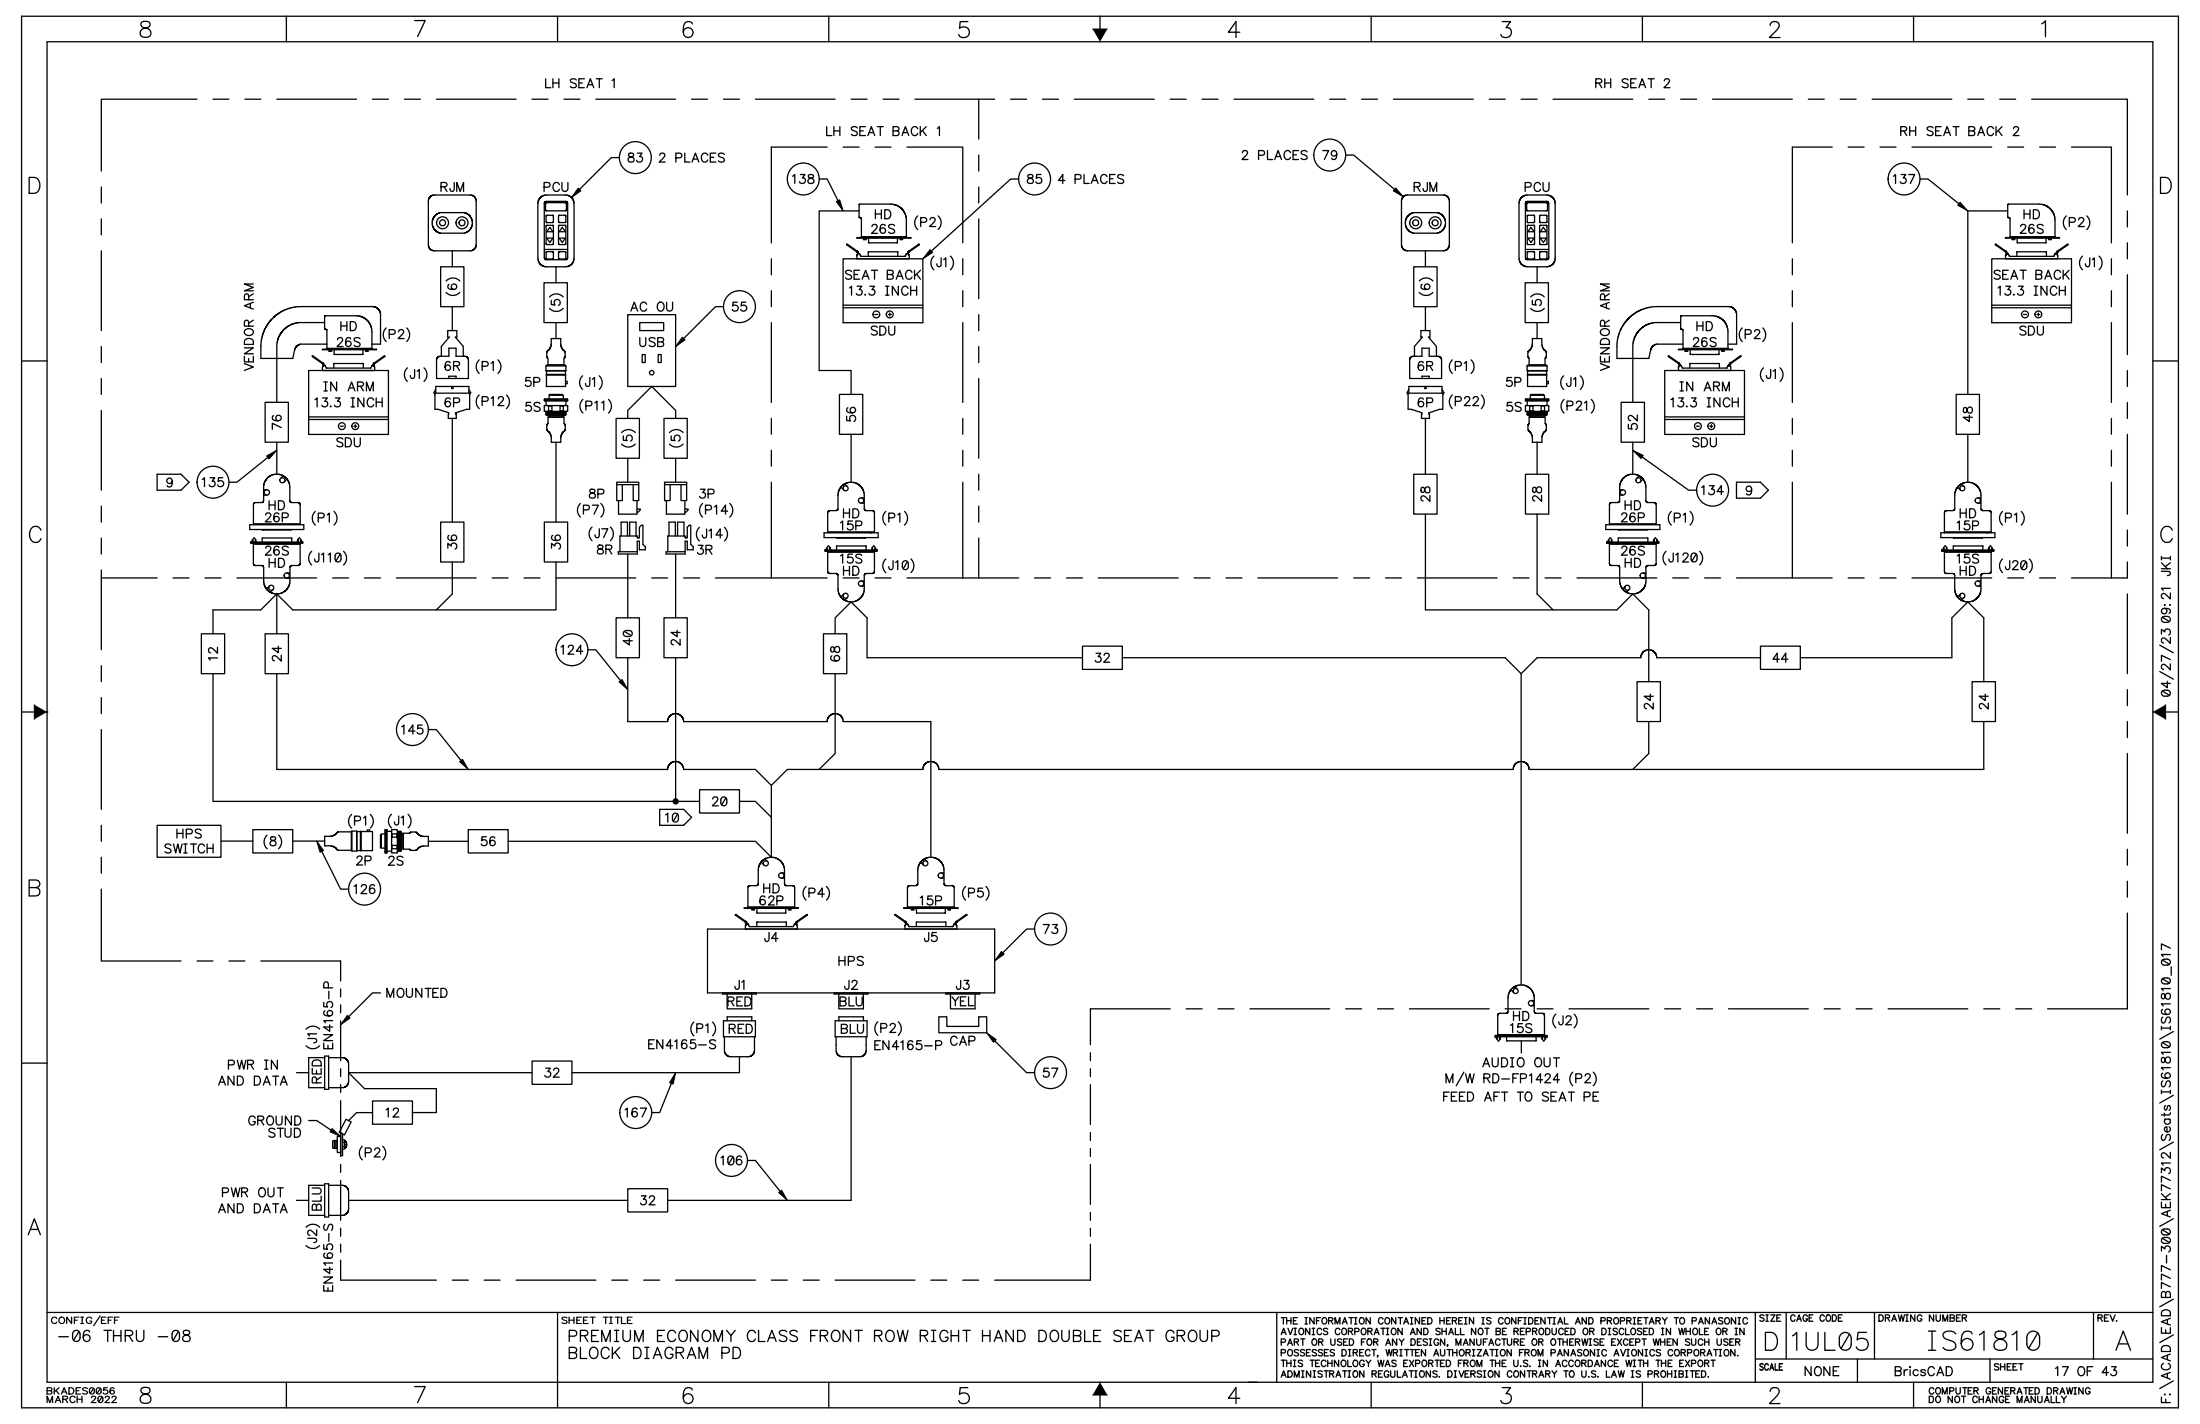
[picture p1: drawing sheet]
<svg xmlns="http://www.w3.org/2000/svg" width="432mm" height="279mm" viewBox="0 0 432 279" stroke-linecap="round" stroke-linejoin="round" font-family="sans-serif">
<g fill="none" stroke="#000" stroke-width=".25">
<path d="M38.7 19.5h-18.8v14.1M41.8 19.5h3.1M48.1 19.5h3.1M54.3 19.5h15.7M73.1 19.5h3.1M79.4 19.5h3.1M85.6 19.5h15.7M104.4 19.5h3.2M110.7 19.5h3.1M116.9 19.5h15.7M135.7 19.5h3.2M142 19.5h3.1"/>
<path d="M148.3 19.5h15.6M167 19.5h3.2M173.3 19.5h3.1M179.6 19.5h15.6M192.1 19.5v7.8M198.4 19.5h3.1M204.6 19.5h3.2M210.9 19.5h15.6M229.7 19.5h3.1M235.9 19.5h3.2M242.2 19.5h15.7M261 19.5h3.1"/>
<path d="M267.3 19.5h3.1M273.5 19.5h15.7M292.3 19.5h3.1M298.6 19.5h3.1M304.8 19.5h15.7M323.6 19.5h3.1M329.9 19.5h3.1M336.1 19.5h15.7M354.9 19.5h3.1M361.2 19.5h3.1M367.4 19.5h15.7M386.2 19.5h3.2"/>
<path d="M392.5 19.5h3.1M398.8 19.5h18.7v18.8M19.9 36.7v3.1M162.3 28.9h-10.9v18.7M165.5 28.9h3.1M171.7 28.9h3.2M178 28.9h11v18.7M192.1 30.4v3.2M192.1 36.7v3.1M359.6 28.9h-7.8v18.7M362.7 28.9h3.2M369 28.9h3.1"/>
<path d="M375.3 28.9h15.6M394.1 28.9h3.1M400.3 28.9h3.1M406.6 28.9h7.8v18.7M19.9 42.9v3.2M19.9 49.2v15.7M151.4 50.8v3.1M151.4 57v3.2M189 50.8v3.1M189 57v3.2M192.1 42.9v15.7M351.8 50.8v3.1"/>
<path d="M351.8 57v3.2M414.4 50.8v3.1M414.4 57v3.2M417.5 41.4v3.1M417.5 47.6v3.2M417.5 53.9v15.7M19.9 68v3.1M19.9 74.3v3.1M151.4 63.3v15.7M189 63.3v15.7M192.1 61.7v3.2M192.1 68v3.1"/>
<path d="M192.1 74.3v15.6M351.8 63.3v15.7M414.4 63.3v15.7M417.5 72.7v3.1M417.5 79v3.1M19.9 80.5v15.7M19.9 99.3v3.1M151.4 94.6v18.8h10.9M151.4 82.1v3.1M151.4 88.3v3.2M189 82.1v3.1M189 88.3v3.2"/>
<path d="M189 94.6v18.8M192.1 93v3.2M192.1 99.3v3.1M351.8 94.6v18.8h7.8M351.8 82.1v3.1M351.8 88.3v3.2M414.4 82.1v3.1M414.4 88.3v3.2M414.4 94.6v18.8M417.5 85.2v15.7M19.9 113.4h10.9M19.9 105.6v3.1"/>
<path d="M19.9 111.8v15.7M34 113.4h3.1M40.2 113.4h3.2M46.5 113.4h15.7M65.3 113.4h3.1M71.5 113.4h3.2M77.8 113.4h15.7M96.6 113.4h3.1M102.9 113.4h3.1M109.1 113.4h15.7M127.9 113.4h3.1M134.2 113.4h3.1"/>
<path d="M140.4 113.4h11M165.5 113.4h3.1M171.7 113.4h3.2M178 113.4h21.9M192.1 105.6v7.8M203.1 113.4h3.1M209.3 113.4h3.1M215.6 113.4h15.6M234.4 113.4h3.1M240.6 113.4h3.2M246.9 113.4h15.7M265.7 113.4h3.1"/>
<path d="M271.9 113.4h3.2M278.2 113.4h15.7M297 113.4h3.1M303.3 113.4h3.1M309.5 113.4h15.7M328.3 113.4h3.1M334.6 113.4h3.1M340.8 113.4h11M362.7 113.4h3.2M369 113.4h3.1M375.3 113.4h15.6M394.1 113.4h3.1"/>
<path d="M400.3 113.4h3.1M417.5 110.3v3.1h-10.9M417.5 104v3.1M417.5 116.5v15.7M19.9 130.6v3.2M19.9 136.9v3.1M417.5 135.3v3.2M19.9 143.2v15.6M417.5 141.6v3.1M417.5 147.8v15.7M19.9 174.5v14.1h15.6M19.9 161.9v3.2"/>
<path d="M19.9 168.2v3.1M417.5 166.6v3.2M417.5 172.9v3.1M417.5 179.2v18.7h-15.6M38.7 188.6h3.1M44.9 188.6h3.2M51.2 188.6h15.7M214 197.9h15.7M232.8 197.9h3.1M239.1 197.9h3.1M245.3 197.9h15.7M264.1 197.9h3.2"/>
<path d="M270.4 197.9h3.1M276.6 197.9h15.7M295.4 197.9h3.2M301.7 197.9h3.1M308 197.9h15.6M326.7 197.9h3.2M333 197.9h3.1M339.3 197.9h15.6M358 197.9h3.2M364.3 197.9h3.1M370.6 197.9h15.6M389.4 197.9h3.1"/>
<path d="M395.6 197.9h3.2M66.9 251.2h18.7M88.8 251.2h3.1M95 251.2h3.2M101.3 251.2h15.6M120.1 251.2h3.1M126.3 251.2h3.2M132.6 251.2h15.7M151.4 251.2h3.1M157.7 251.2h3.1M163.9 251.2h15.7M182.7 251.2h3.1"/>
<path d="M189 251.2h3.1M195.2 251.2h18.8"/>
</g>
<g fill="none" stroke="#000" stroke-width=".25">
<path d="M166.2 47.9l2 1.4 .8 1h8.6l.7-1 2-1.4 .1 .1-2 1.5-.1 .5 .1 .1v.7h-10.2v-.7l.1-.1v-.5zM168.2 46.6h10.6v.1h-10.6zM169.1 46.6v-3.7l-.5-.3v-2.4l.2-.2 6.3 .1 .8 .2 .7 .3 .8 .9 .4 1 .1 4.1M169.1 46.5h8.8M169.5 46.7v.3h.5v-.3M170.4 50.3l.1-.9h5.7v.9M170.5 46.7v.9h5.6v-.9M176.6 46.7v.3h.6v-.3M391.6 47.9l2.1 1.4 .8 1h8.6l.7-1 2-1.4 .1 .1-2.1 1.5-.1 .5 .2 .1v.7h-10.3v-.6l.2-.2-.1-.5zM393.6 46.6h10.6v.1h-10.6zM394.5 46.6v-3.7l-.4-.3v-2.4l.1-.2 6.3 .1 .7 .1 .8 .4 .9 .9 .4 1v4.1M394.5 46.5h8.8"/>
<path d="M394.9 46.7v.3h.5v-.3M395.9 50.3v-.9h5.7l.1 .9M395.9 46.7l.1 .9h5.5l.1-.9M402.1 46.7v.3h.5v-.3M61.3 69.9l.1-.1 2 1.4 .7 1h8.6l.7-1 2-1.4 .1 .1-2 1.5-.1 .5 .1 .1v.7h-10.2v-.7l.1-.1v-.5zM63.3 68.5h10.6v.1h-10.6zM64.2 68.5v-3.7l-.5-.3v-2.4l.1-.1h6.3l.8 .1 .8 .4 .8 .9 .4 1 .1 4.1M64.2 68.4h8.8M64.2 68.3h8.8M64.6 68.6v.3l.2-.1 .3 .1v-.3M65.5 72.2l.1-.9h5.7v.9M65.6 68.6v1h5.6v-1"/>
<path d="M71.7 68.6v.3l.2-.1 .4 .1v-.3M85.4 77.1h6.8v3.2h-.6l-2 .7v1.1h-1.6v-1.1l-2-.7h-.6zM85.5 76.4l-.3 .7 .2 .3M85.5 77.1v-1.3h6.5v1.3M85.8 70.2l.5-.3h1.8v-1.6h1.4v1.6h1.8l.6 .5v3.9h-6.2v-3.8zM86.6 69.9v-1.9l1.6-1.9h-.3v-1.2h1.8v1.2h-.3l1.5 1.9v1.9M88.1 74.3v-.5h1.4v.5M88.7 75.8v.4h.2v-.4M92 76.4l.4 .7-.2 .3M106.8 79.6h4.5l.1 .1v.9l-4.6 .1zM106.8 78.3h4.6v.3M106.8 78.6h4.6"/>
<path d="M106.8 78.3h4.6M106.8 78.3v.3M107.2 72.7h3.9M107.2 71.8h3.9M107.2 71.8l.1-.1h3.6l.2 .1M107.2 71.8v.9M107.2 72.7l.1 .1M107.2 78.7v.9M107.2 73.5h3.8v.1h-3.8zM107.3 73.6v2.2h3.7v-2.2M107.3 72.8h3.7M107.3 72.8v.7"/>
<path d="M107.6 79.6l.1 .1M107.7 71.6v.1M107.7 79.7h.6v.9h-.6zM107.8 78.3v-.7h2.7l.1 .7M107.8 77.6v-.2h2.6v.2M108.2 66.4h1.9v1.6l.8 1.1v.9l-.2 .3v1.3h-3.1v-1.3l-.3-.3v-.9l.8-1.2zM108.5 79.6l-.2 .1M109.8 79.6l.1 .1M109.9 79.7h.7v.9h-.7zM110.6 71.6v.1M110.6 79.6v.1M111 72.8v.7"/>
<path d="M111 74.8h.3v.5h-.3M111.1 71.8v.9M111.1 78.7v.9M111.1 72.7l-.1 .1M276.4 77.1h6.8v3.2h-.6l-2 .7v1.1h-1.6v-1.1l-2-.7h-.6zM276.5 76.4l-.3 .7 .2 .3M276.5 77.1v-1.3h6.5v1.3M276.9 70.1l.4-.2h1.8v-1.6h1.4v1.6h1.8l.6 .5v3.9h-6.2v-3.8zM277.6 69.9v-1.9l1.6-1.9h-.3v-1.2h1.8v1.2h-.3l1.5 1.9v1.9M279.1 74.3v-.5h1.4v.5M279.7 75.8v.4h.2v-.4M283 76.4l.4 .7-.2 .3"/>
<path d="M299.4 79.6h4.4l.2 .1v.9l-4.6 .1zM299.4 78.3h4.5l.1 .3M299.4 78.6h4.6M299.4 78.3h4.6M299.4 78.3v.3M299.7 72.7h3.9M299.7 71.8h3.9M299.7 71.8l.2-.1h3.6l.1 .1M299.7 71.8v.9M299.7 72.7l.1 .1M299.8 78.7v.9M299.8 73.5h3.8v.1h-3.8z"/>
<path d="M299.8 73.6v2.2h3.8v-2.2M299.8 72.8h3.8M299.8 72.8v.7M300.2 79.6v.1M300.2 79.7h.7v.9h-.7zM300.2 71.6v.1M300.4 78.3v-.7h2.7v.7M300.4 77.6v-.2h2.6v.2M300.8 66.4h1.8l.1 1.6 .8 1.2v.8l-.2 .3v1.3h-3.2v-1.3l-.2-.3v-.8l.8-1.2zM301 79.6l-.1 .1M302.4 79.6l.1 .1M302.5 79.7h.6v.9h-.6z"/>
<path d="M303.1 71.6v.1M303.2 79.6l-.1 .1M303.6 72.8v.7M303.6 74.8h.3v.5h-.3M303.6 78.7v.9M303.6 71.8v.9M303.6 72.7v.1M327.4 69.9l2.1 1.3 .8 1h8.6l.7-1 2-1.4 .1 .1-2.1 1.5 .1 1.3h-10.3v-.6l.2-.2-.1-.5zM329.4 68.5h10.6v.1h-10.6zM330.3 68.5v-3.7l-.4-.3v-2.4l.1-.1h6.3l.8 .1 .8 .4 .7 .9 .5 1 .1 4.1M330.3 68.4h8.9M330.3 68.3h8.9"/>
<path d="M330.7 68.6v.3l.2-.1 .3 .1v-.3M331.7 72.2v-.9h5.7l.1 .9M331.7 68.6l.1 1h5.5l.1-1M337.9 68.6v.3l.2-.1 .3 .1v-.3M51.7 96.1h.7M51.7 97.1h.7M55.6 93.4l-.5 .5M56.3 94l-.5 .6M107.1 80.7l.1 .1M107.2 81.4h3.9v-.6h-3.9v.6h3.9M107.4 81.4v.2h.5v-.2M107.6 81.9h3.1v1.2l.2 .3v.9l-.7 1.1-.1 1.4h-1.9l-.1-1.4-.8-1.1v-.9l.3-.3z"/>
<path d="M107.7 80.6l-.1 .1M107.8 81.8l-.1-.2h2.8l-.1 .2M107.8 81.8h2.6M107.8 81.6h.1M107.8 81.8v.1M108.3 80.6l.2 .1M109.9 80.6l-.1 .1M110.3 81.4v.2h.5v-.2M110.4 81.6h.1M110.4 81.8v.1M110.6 80.6v.1M111.2 80.7l-.1 .1"/>
<path d="M121.1 94.6h4.3v.5h-4.3zM121.1 95.1v3.1h1v-3.1M121.4 98.2v2.7h3.6v-2.7M124.3 95.1v3.1h1.1v-3.1M125 99.9h.7v.2l-.5 .4h-.2M130.4 94.6h4.4v.5h-4.4zM130.4 95.1v3.1h1.1v-3.1M130.8 98.2v2.7h3.6v-2.7M133.7 95.1v3.1h1.1v-3.1M134.4 99.9h.7v.2l-.5 .4h-.2M165 95.6l.6 .6M165.8 94.9l.5 .6"/>
<path d="M169 97.7h.6M169 98.7h.6M299.7 80.7l.1 .1M299.7 81.4h3.9v-.6h-3.9v.6h3.9M300 81.4v.2h.5v-.2M300.1 81.9h3.2v1.2l.2 .3v.9l-.8 1.1-.1 1.4h-1.8l-.1-1.4-.8-1.1v-.9l.2-.3zM300.2 80.6v.1M300.4 81.8l-.1-.2h2.8l-.1 .2M300.4 81.8h2.6M300.4 81.6h.1M300.4 81.8v.1M300.9 80.6l.1 .1"/>
<path d="M302.5 80.6l-.1 .1M302.9 81.4v.2h.5v-.2M303 81.6h.1M303 81.8v.1M303.1 80.6l.1 .1M303.7 80.7l-.1 .1M317.9 96.1h.6M317.9 97.1h.6M321.7 93.4l-.5 .5M322.5 94l-.6 .6M384.2 95.6l.6 .6M385 94.9l.5 .6"/>
<path d="M388.2 97.7h.6M388.2 98.7h.6M49 103h10.6v.9h-10.6zM49.2 106.4h10.2M49.7 106.6v.2M49.7 106.7h9.2M49.7 102.8h9.2v-3.9l-.3-.3h-1.4l-.3-.2-.1-3.5-.4-.9-.8-.6-.9-.3h-1l-.9 .4-.7 .8-.4 1.1v3l-.3 .2h-1.4l-.3 .3v4.1M49.7 102.9h9.2M50.3 106.4l-.2-.1v-.3h.2l-.4-.5-.4 .5h.2v.3h-.5v.3h10.2v-.3h-.4v-.3h.2l-.4-.5-.5 .5h.2v.3l-.2 .1M51.5 106.4v-.8h5.7l.1 .8M51.5 103.9h5.6M52.9 115l-.6 .6"/>
<path d="M53.6 115.7l-.5 .5M56.3 113.5h.6M56.3 112.4h.6M58.9 106.6v4l-.3 .3-1.3 .1-.4 .2v3l-.4 1.2-.7 .7-.9 .4h-1l-1-.4-.7-.6-.4-.9-.1-3.4-.3-.2h-1.3l-.3-.3-.1-3.9h9.2M58.9 102.8v.2M121.7 108.3v-3.1h3.4v.3h.3l.1-.1v-1.9l.4-.4h.3v3.7l.5 .5v.6h-1.2v-1.7h-.4v2.5h-3.8v-.4h3.8M121.9 105.2v-2.8h1.3v2.8M123.6 105.2v-2.8h1.2v2.8M131.1 108.3v-3.1h3.4v.3h.3l.1-.1v-1.9l.4-.4h.3v3.7l.5 .5v.6h-1.2v-1.7h-.4v2.5h-3.8v-.4h3.8M131.3 105.2v-2.8h1.3v2.8M133 105.2v-2.8h1.2v2.8M161.7 104.5h10.7v1h-10.7z"/>
<path d="M162 108h10.1M162 107.9h10.1M162.5 104.5v-4.1l.3-.2h1.3l.3-.2 .1-3.1 .2-.8 .4-.5 .5-.6 1.3-.4 .7 .1 .7 .2 .6 .5 .4 .6 .3 .9 .1 3.1 .3 .2h1.3l.3 .3v4M162.5 104.5h9.1M162.5 104.4h9.1M162.5 108.2v.1M162.5 108.3h9.1M163 107.9l-.2-.1v-.2h.2l-.4-.5-.4 .5h.2v.2h-.4v.4h10.1v-.4h-.4v-.2h.2l-.4-.5-.4 .5h.2v.2l-.2 .1M164.2 107.9v-.8h5.8v.8M164.2 105.5h.1M165.6 116.5l-.6 .6M166.3 117.2l-.5 .6"/>
<path d="M169 115h.6M169 114h.6M169.9 105.5h-5.7M171.6 108.2v4l-.3 .3h-1.3l-.3 .2-.1 3.1-.4 1.2-.6 .6-1 .4-1 .1-.9-.4-.7-.6-.5-1-.1-3.4-.3-.2h-1.3l-.3-.2v-4h9.1M315.2 103h10.6v.9h-10.6zM315.4 106.4h10.2M315.9 106.7h9.2M315.9 106.6v.2M315.9 102.8h9.2l-.1-3.9-.3-.3h-1.3l-.3-.2-.1-3.3-.4-1-.8-.7-.9-.3h-1l-.9 .4-.7 .7-.4 1.1-.1 3.1-.2 .2h-1.4l-.3 .3v4.1M315.9 102.9h9.2M316.4 106.4l-.1-.1v-.3h.1l-.4-.5-.4 .5h.2v.3h-.4v.3h10.2v-.3h-.5v-.3h.2l-.4-.5-.4 .5h.2v.3l-.2 .1M317.6 106.4l.1-.8h5.7v.8"/>
<path d="M317.6 103.9h5.7M319 115l-.5 .6M319.7 115.7l-.5 .5M322.4 113.5h.7M322.4 112.4h.7M325.1 106.6l-.1 4.1-.3 .3h-1.3l-.3 .2-.1 3-.4 1.2-.6 .7-.9 .4h-1l-1-.3-.7-.7-.4-.9-.1-3.4-.4-.2h-1.3l-.3-.3v-3.9h9.2M325.1 102.8v.2M380.9 104.5h10.6v1h-10.6zM381.1 108h10.2M381.1 107.9h10.2M381.6 104.5l.1-4.1 .3-.2h1.3l.3-.2 .1-3 .2-.9 .8-1 .6-.3 .8-.2 .7 .1 .7 .2 1 1 .3 1 .1 3.1 .3 .2h1.3l.3 .2v4.1M381.6 104.5h9.2"/>
<path d="M381.6 104.4h9.2M381.6 108.3h9.2M381.6 108.2v.1M382.2 107.9l-.2-.1v-.2h.2l-.4-.5-.4 .5h.2v.2h-.5v.4h10.2v-.4h-.4v-.2h.2l-.4-.5-.4 .5h.2v.2l-.2 .1M383.4 107.9v-.8h5.7l.1 .8M383.4 105.5h.1M384.8 116.5l-.6 .6M385.5 117.2l-.5 .6M388.2 115h.6M388.2 114h.6M389.1 105.5h-5.7M390.8 108.2v4l-.3 .3h-1.3l-.3 .2-.1 3.1-.4 1.1-.6 .7-1 .4-1 .1-.9-.4-.8-.7-.4-.8-.1-3.5-.3-.2h-1.3l-.3-.2-.1-4h9.2"/>
<path d="M69 163.2h-2.6l-1.1 .8-1.6 .1v1.9h1.5l1.2 .8h2.6M69 166.8l.1 .2M69 163.2v3.6M69.1 163.1h.9M69.1 163.1l-.1 .1M69.1 167h.9M69.1 163.1v3.9M70 163.1l.1 .1M70 163.1v3.9M70.1 163.2h.6M70.1 166.9h.6M70.1 166.9l-.1 .1"/>
<path d="M70.1 163.2v3.7M70.7 163.1h.2v3.8h-.2zM70.9 163.2h2.2v3.7h-2.2M72.1 163.2v-.4h.5v.4M74.8 163.8h-.1v2.6h.1M75.6 163.6l-.8 .1v2.7h.8M75.6 162.8v4.6M75.6 167.4h.3M75.9 162.8h-.3v4.6M75.9 162.8v4.6M75.9 167h1M75.9 163.1h1"/>
<path d="M76.9 165.7v.2M76.9 163.6h.1M76.9 165.9h1v.6h-1zM76.9 163.6h1v.7h-1zM76.9 162.8h1l.1 .1v4.5h-1.1zM76.9 166.5v.1M76.9 164.3v.1M77.9 166.5l.1 .1M77.9 164.3l.1 .1M78 165.7l-.1 .2M78 163l.1 .1M78 163.6h-.1"/>
<path d="M78.1 167l-.1 .1M78.6 163.1l.1 3.9h-.6v-3.9h.5v3.9M78.7 166.2h.2v.6h-.2M78.7 163.3h.2v.6h-.2M78.9 166.4h.1M78.9 163.8h.1M79.1 163.8l-.2-.1v2.8l.2-.1M79.1 163.8v2.6M79.1 166.4h.1M79.1 163.8h.1M79.2 163.5h1.2l.3-.3h.9l1 .8 1.5 .1v1.9l-1.4 .1-1.1 .8-.9-.1-.3-.2h-1.2zM144.3 179.5l2.1 1.3 .7 1h8.6l.7-1 1.9-1.4 .2 .1-2.1 1.5-.1 .5 .2 .2v.6h-10.2v-.7l.2-.1-.1-.5z"/>
<path d="M146.1 178.1h10.6v.1h-10.6zM146.8 178.1v-4.1l.3-.2h1.3l.3-.2 .1-3 .3-.9 .9-1.1 1.2-.4 .8 .1 .7 .2 .6 .5 .4 .6 .3 .9 .1 3.1 .3 .2h1.2l.4 .2v4.1M146.8 178h9.2M147.6 178.2v.3h.5v-.3M148.6 178.2v1h5.6v-1M149.4 169.2l.6 .5M150.1 168.5l.6 .5M153.3 171.3h.7M153.3 172.3h.7M154.7 178.2v.3h.5v-.3M175.7 179.5l2 1.3 .7 1h8.6l.7-1 1.9-1.4 .2 .1-2.1 1.5-.1 .5 .2 .1v.7h-10.2v-.7l.2-.1-.1-.5zM177.4 178.1h10.6v.1h-10.6z"/>
<path d="M178.1 178.1v-4.1l.3-.2h1.3l.3-.2 .1-3 .3-.9 .8-1 1.3-.5 .8 .1 .6 .2 .6 .4 .5 .7 .3 1 .1 3 .3 .2h1.3l.3 .2v4.1M178.1 178h9.2M178.9 178.2v.3h.5v-.3M179.9 178.2v1h5.6v-1M180.7 169.2l.6 .5M181.5 168.5l.5 .5M184.7 171.3h.6M184.7 172.3h.6M186 178.2v.3h.5v-.3M141.8 194.8h6.6v.2h-6.6zM142.7 195v2.9h4.8v-2.9M148.5 181.8l.1-.9h5.7v.9"/>
<path d="M163.7 194.8h6.7v.2h-6.7zM164.6 195v2.9h4.9v-2.9M179.9 181.8v-.9h5.7l.1 .9M185.7 194.8h6.6v.2h-6.6zM186.6 195v2.9h4.8v-2.9M296.5 194.2l.6 .6M297.3 193.6l.5 .5M300.5 196.3h.6M300.5 197.4h.6M63.7 207.2h.8v6.5h-.8zM63.7 207.5h-3.1v5.9h3.1M64.5 207.5l3 .1 .7 .4 .2 .7v3.5l-.3 .8-.8 .4h-2.8"/>
<path d="M142 200.3h6.3v3.1h-6.3zM142.2 203.4v3l.4 .7 .7 .2h3.6l.7-.2 .5-.8v-2.9M142.7 200.3v-.8h4.9v.8M163.9 200.3h6.3v3.1h-6.3zM164.1 203.4v3l.4 .7 .7 .2h3.6l.7-.2 .5-.8v-2.9M164.6 200.3v-.8h4.9v.8M293.5 203.3h10.1M293.5 203.4h10.1M294 203.1h9.1M294 203v.2M294.5 203.4l-.2 .1v.3h.2l-.4 .5-.4-.5h.2v-.3h-.4v-.3h10.1v.3h-.4v.3h.2l-.4 .5-.4-.5h.2v-.3l-.2-.1M295.7 203.4l.1 .8h5.6l.1-.8"/>
<path d="M303.1 203h-9.1v-3.9l.3-.3h1.4l.2-.2 .2-3.4 .3-.8 .8-.8 1-.3h1l.9 .4 .7 .8 .3 1 .1 3.1 .3 .2h1.3l.3 .3v4.1M63.7 232.3h.8v6.5h-.8zM63.7 232.6h-3.1v5.9h3.1M64.5 232.6h3l.6 .4 .3 .8v3.5l-.3 .8-.8 .4h-2.8M66.9 222.4h.3v4.3h-.3zM67 222.4l-.4-.2 1.3-2.6 1 .5-1.3 2.6-.4-.2"/>
<circle cx="52.4" cy="96.6" r=".52"/>
<circle cx="55.4" cy="94.2" r=".49"/>
<circle cx="166" cy="95.8" r=".49"/>
<circle cx="169" cy="98.2" r=".52"/>
<circle cx="318.5" cy="96.6" r=".52"/>
<circle cx="321.6" cy="94.2" r=".49"/>
<circle cx="385.2" cy="95.8" r=".49"/>
<circle cx="388.2" cy="98.2" r=".52"/>
<circle cx="53.2" cy="115.3" r=".49"/>
<circle cx="56.3" cy="112.9" r=".52"/>
<circle cx="166" cy="116.9" r=".49"/>
<circle cx="169" cy="114.5" r=".52"/>
<circle cx="319.4" cy="115.3" r=".49"/>
<circle cx="322.4" cy="112.9" r=".52"/>
<circle cx="385.2" cy="116.9" r=".49"/>
<circle cx="388.2" cy="114.5" r=".52"/>
<circle cx="150.3" cy="169.4" r=".49"/>
<circle cx="153.3" cy="171.8" r=".52"/>
<circle cx="181.6" cy="169.4" r=".49"/>
<circle cx="184.7" cy="171.8" r=".52"/>
<circle cx="297.5" cy="194.4" r=".49"/>
<circle cx="300.5" cy="196.8" r=".52"/>
</g>
<g fill="none" stroke="#000" stroke-width=".25">
<path d="M168.6 41.4h-7.8v31.3h6.2v4.7M394.1 41.4h-7.9v36M63.7 63.3h-4.7l-1.2 .1-1.6 .8-1.3 1.5-.4 .9-.2 1.1v11.2M329.9 63.3h-4.8l-1 .1-1.7 .8-1.2 1.4-.5 1.1-.2 1.1v11.1M54.3 86.8v6.2M88.8 82.1v20.3M109.1 86.8v15.6M167 85.2v9.4M279.8 82.1v10.9M301.7 86.8v6.2M320.5 86.8v6.2M386.2 85.2v9.4"/>
<path d="M54.3 116.5v7.9M54.3 116.5l-3.1 3.2h-9.4v4.7M88.8 110.3v6.2l-3.2 3.2M109.1 110.3v9.4h-51.6l-3.2-3.2M123.2 108.7v12.5M132.6 108.7v12.5M279.8 100.9v18.8h37.5l3.2-3.2 3.1 3.2v14.1M301.7 100.9v15.6l3.1 3.2M41.8 132.2v25h95.5M54.3 132.2v18.8h76.7l.2-.7 .4-.5 .6-.3 .6-.1 1 .5 .3 .5 .1 .6h14.1l3.1 3.1M123.2 129.1v12.5h7.8l.1-.6 .3-.4 .4-.4 .7-.2 .6 .1 .5 .3 .4 .6 .2 .6h28.1l.4-1 .5-.4 .6-.2 .6 .1 .6 .3 .4 .6 .1 .6h17.2v26.6M132.6 129.1v28.1"/>
<path d="M163.9 132.2v15.6l-3.1 3.2M163.9 124.4v-3.2l3.1-3.1 3.2 3.1v7.9h42.2M220.3 129.1h75.1l3.2 3.1M298.6 132.2v61.1M345.5 129.1h-20.3l-.1-.7-.5-.5-.5-.3-.7-.1-.5 .2-.5 .3-.3 .6-.1 .5h-20.3l-3.1 3.1M353.4 129.1h29.7v-7.9l3.1-3.1 3.2 3.1v12.6M145.1 157.2h3.2l3.1 3.2M323.6 141.6v6.2l-3.1 3.2M389.4 141.6v9.4h-89.3l-.3-1-.5-.4-.6-.2-.7 .1-.5 .3-.4 .5-.1 .7h-112.7l-.1-.6-.4-.5-.9-.5-.6 .1-.7 .3-.3 .6-.2 .6h-26.6l-3.1 3.1v14.1l-3.1-3.1h-48.6M84.1 165.1h7.8M73.1 218.3h-3.1l-1.6 1.6M104.4 210.5h-36l3.1 3.1h14.1v4.7h-4.7"/>
<path d="M145.1 207.3v3.2h-32.8M167 207.3v28.2h-36M65.6 223.8v1.5M65.6 225.3h.6M65.8 223.9v1.3M66 223.9v1.3M66.2 223h.7v3.1h-.7zM66.2 223.8l-.9 .1v1.3l.3 .1M67.2 223.6h.4v.2M67.2 224.2h.4M67.2 224.9h.4M67.6 223.8l.5 .6-.3 .1 .3 .2-.5 .6"/>
<path d="M67.6 225.3v.2h-.4M67.6 223.8v1.5M68.4 235.5h54.8"/>
</g>
<g fill="none" stroke="#000" stroke-width=".25">
<path d="M84.4 38.6l.7-.3h7.3l.8 .4 .3 .6v8.9l-.5 .7-.6 .3h-7.2l-.9-.4-.2-.7v-8.8zM106.1 38.7l1-.4h4l.9 .3 .6 .7 .1 .5v11l-.3 .8-.8 .6-.5 .1h-4.1l-.7-.3-.6-.7-.1-.6v-10.8l.1-.6zM106.9 39.7l.3-.2h3.8l.4 .3v10.7l-.3 .4-3.9 .1-.4-.3zM107.1 39.8h3.9l.2 .1v1.3l-.2 .2h-3.8l-.1-.2zM275.4 38.6l.7-.3h7.3l.8 .4 .3 .7v8.7l-.5 .8-.6 .3h-7.2l-.9-.4-.2-.7v-8.7zM298.6 38.8l.4-.3 .7-.2h4l.8 .3 .6 .7 .1 .5v11l-.3 .8-.7 .6-.5 .1h-4.1l-.8-.3-.5-.7-.2-.5v-11zM299.5 39.7l.3-.2h3.8l.4 .3v10.8l-.3 .3-3.9 .1-.4-.3zM299.7 39.9l3.9-.1 .1 .1v1.4l-.1 .1h-3.8l-.2-.2zM85.4 42.2l1-.5 4.8 .1 .8 .4 .5 .6 .2 .7-.1 .8-.6 1-.9 .5-4.8-.1-.9-.6-.5-.8v-1.1zM88.8 49.2v3.1M106.8 48.9h4.6M107.2 49.5l1.4-.1v1.3l-1.4 .1z"/>
<path d="M107.2 44.3h1.4v3.6l-.1 .1h-1.2l-.1-.1zM107.2 42.3h1.3l.1 1.3-1.3 .1zM107.3 46.7h1.2l-.6 .9zM107.9 44.6l.6 .9h-1.2zM109.1 52.3v3.2M109.6 44.3h1.5v3.5l-.1 .2-1.4-.1zM109.7 49.4h1.3v1.4h-1.3zM109.7 42.3h1.3v1.3h-1.3zM109.7 46.7h1.3l-.6 .9zM110.4 44.6l.6 .9h-1.3zM165.5 50.8h15.6v12.5h-15.6zM165.5 59.9h15.6"/>
<path d="M276.4 42.3l1-.6h4.8l.7 .4 .6 .6 .2 .8-.1 .8-.6 1-.9 .5-4.8-.1-.8-.4-.6-1v-1.1zM279.8 49.2v3.1M299.4 48.9h4.6M299.8 42.3h1.3l.1 1.3h-1.4zM299.8 49.4h1.3v1.4h-1.3zM299.8 44.3l1.3-.1 .1 .1v3.5l-.1 .2-1.3-.1zM299.9 46.7h1.2l-.6 .9zM300.5 44.6l.6 .9h-1.2zM301.7 52.3v3.2M302.2 42.3h1.4v1.3h-1.3zM302.2 44.3l1.3-.1 .1 .1v3.6l-.1 .1h-1.2l-.1-.1zM302.2 49.4l1.4 .1v1.3l-1.4-.1z"/>
<path d="M302.3 46.7h1.2l-.6 .9zM302.9 44.6l.6 .9h-1.2zM390.9 50.8h15.7v12.5h-15.7zM390.9 59.9h15.7M60.6 72.7h15.6v12.5h-15.6zM64.2 67.5l-5.5 .1-.5 .4-.3 .4-.4 1.9h-6.3l.1-3.8 .5-1.6 .7-1.3 1-1.2 1.5-1.1 1.4-.7 1.6-.4h15.2l.6 .1 .6 .5 .3 .7v6h-1.7M88.8 60.2v4.7M109.1 63.3v3.1M123.2 61.7h9.4v14.1h-9.4zM125.6 63.3h4.7v1.6h-4.7zM126 69.6h.6v1.5h-.6zM129.2 69.6h.6v1.5h-.6z"/>
<path d="M165.5 60.4h15.6M279.8 60.2v4.7M301.7 63.3v3.1M326.7 72.7h15.7v12.5h-15.7zM330.3 67.5l-5.4 .1-.5 .3-.3 .5-.5 1.9h-6.2v-2.7l.1-1.2 .6-1.6 .7-1.3 1-1.2 1.3-1 1.5-.7 1.6-.4h15.2l.5 .1 .7 .5 .2 .7v6h-1.6M390.9 60.4h15.7M60.6 81.8h15.6M60.6 82.3h15.6M123.2 82.1v-1.6l4.7-4.7 4.7 4.7v1.6M123.2 89.9v4.7M132.6 89.9v4.7M326.7 81.8h15.7"/>
<path d="M326.7 82.3h15.7M30.8 161.9h12.6v6.3h-12.6zM43.4 165h6.2M57.5 165h6.2M138.9 182.3h56.3v12.5h-56.3zM184.3 199.5h1.5v1.9h6.3v-1.9h1.6v3.1h-9.4z"/>
<circle cx="86.9" cy="43.7" r=".59"/>
<circle cx="86.9" cy="43.7" r="1.17"/>
<circle cx="90.7" cy="43.7" r=".59"/>
<circle cx="90.7" cy="43.7" r="1.17"/>
<circle cx="277.9" cy="43.7" r=".59"/>
<circle cx="277.9" cy="43.7" r="1.17"/>
<circle cx="281.7" cy="43.7" r=".59"/>
<circle cx="281.7" cy="43.7" r="1.17"/>
<circle cx="127.9" cy="73.1" r=".44"/>
<circle cx="172" cy="61.7" r=".67"/>
<circle cx="174.6" cy="61.7" r=".67"/>
<circle cx="397.4" cy="61.7" r=".67"/>
<circle cx="400.1" cy="61.7" r=".67"/>
<circle cx="67.1" cy="83.6" r=".67"/>
<circle cx="69.7" cy="83.6" r=".67"/>
<circle cx="333.3" cy="83.6" r=".67"/>
<circle cx="335.9" cy="83.6" r=".67"/>
</g>
<g fill="none" stroke="#000" stroke-width=".25">
<path d="M86.5 52.3h4.5v7.9h-4.5zM106.8 55.5h4.5v7.8h-4.5zM277.5 52.3h4.6v7.9h-4.6zM299.3 55.5h4.6v7.8h-4.6zM52 78.9h4.6v7.9h-4.6zM164.8 77.4h4.5v7.8h-4.5zM318.2 78.9h4.6v7.9h-4.6zM383.9 77.4h4.6v7.8h-4.6zM30.8 93h4.7l1.6 1.6-1.6 1.6h-4.7zM120.9 82.1h4.6v7.8h-4.6zM130.3 82.1h4.6v7.8h-4.6zM277.5 93h4.6v7.9h-4.6z"/>
<path d="M299.4 93h4.6v7.9h-4.6zM340.8 94.6h4.7l1.6 1.6-1.6 1.5h-4.7zM86.5 102.4h4.5v7.9h-4.5zM106.8 102.4h4.6v7.9h-4.6zM39.5 124.4h4.6v7.8h-4.6zM52 124.4h4.6v7.8h-4.6zM120.9 121.2h4.6v7.9h-4.6zM130.3 121.2h4.6v7.9h-4.6zM161.6 124.4h4.6v7.8h-4.6zM212.5 126.8h7.8v4.5h-7.8zM321.3 133.8h4.6v7.8h-4.6zM345.5 126.8h7.9v4.5h-7.9z"/>
<path d="M387.1 133.8h4.5v7.8h-4.5zM129.5 158.8h4.7l1.5 1.6-1.5 1.5h-4.7zM137.3 155h7.8v4.5h-7.8zM49.6 162.8h7.9v4.6h-7.9zM91.9 162.8h7.8v4.6h-7.8zM73.1 216h7.9v4.6h-7.9zM104.4 208.2h7.9v4.6h-7.9zM123.2 233.2h7.8v4.6h-7.8z"/>
<circle cx="124.7" cy="30.9" r="3.1"/>
<circle cx="157.7" cy="35.1" r="3.1"/>
<circle cx="203.1" cy="35.1" r="3.1"/>
<circle cx="261" cy="30.4" r="3.1"/>
<circle cx="373.7" cy="35.1" r="3.1"/>
<circle cx="145.1" cy="60.2" r="3.1"/>
<circle cx="41.8" cy="94.6" r="3.1"/>
<circle cx="336.1" cy="96.2" r="3.1"/>
<circle cx="112.3" cy="127.5" r="3.1"/>
<circle cx="80.9" cy="143.1" r="3.1"/>
<circle cx="71.6" cy="174.5" r="3.1"/>
<circle cx="206.2" cy="182.3" r="3.1"/>
<circle cx="124.8" cy="218.3" r="3.1"/>
<circle cx="206.2" cy="210.5" r="3.1"/>
<circle cx="143.6" cy="227.7" r="3.1"/>
</g>
<g fill="none" stroke="#000" stroke-width=".25">
<path d="M121.6 30.9h-1.6l-6.2 6.3M160.8 35.1h1.5l2.2 4.3M199.9 35.1h-1.5l-15.6 14.2M264.1 30.4h1.6l8 6.8M376.8 35.1h1.6l6.1 4.9M142 60.2h-1.6l-6.2 6.2M52.6 89.8l-6.1 4.8h-1.6M322.3 89.7l9.1 6.5h1.6M115.4 127.5h1.5l4.9 6.1M84.1 143.2h1.5l4.9 6M63.2 167l3.7 7.5h1.5M74.7 194.8h-1.6l-4.7 4.7"/>
<path d="M203.1 182.3h-1.6l-4.7 4.7M58.2 210.5h2.4M60.6 219.9h1.6l2.8 1.8M131.8 212.6l-2.3 5.7h-1.6M195.3 204.2l6.2 6.3h1.6M298.6 204.2v2.4M58.2 235.5h2.4M146.7 227.7h1.6l4.8 6.1"/>
</g>
<g fill="#000" stroke="#000" stroke-width=".2">
<path d="M113.5 36.9l.5 .5-1.8 1.4zM164.1 39.5l.7-.3 .7 2.2zM273.9 36.9l1.5 1.7-1.9-1.2zM384.7 39.7l1.5 1.7-2-1.1zM182.6 49l.5 .5-2 1.3zM133.9 66.1l.6 .6-1.9 1.3zM52.3 89.5l2-1.2-1.5 1.8zM320.5 88.3l2 1.1-.4 .6zM121.5 133.8l.6-.5 1.1 2zM90.2 149.4l.6-.4 1.1 2zM62.2 165l1.3 1.9-.7 .3zM68.2 199.2l.5 .5-1.8 1.4z"/>
<path d="M196.6 186.7l.5 .5-1.9 1.4zM132.6 210.5l-.5 2.2-.7-.3zM193.7 202.6l1.8 1.4-.5 .5zM65.2 221.4l1.7 1.6-2.1-.9zM152.8 234l.6-.5 1.1 2z"/>
</g>
<path d="M107.2 80.8v.6M111.1 80.8v.6M299.7 80.8v.6M303.6 80.8v.6M78.1 167h.5M78.1 163.1h.5" fill="none" stroke="#000" stroke-width=".2"/>
<path d="M107.2 80.8h3.9v.6h-3.9zM299.7 80.8h3.9v.6h-3.9zM78.1 163.1h.5v3.9h-.5z" fill="#000"/>
<circle cx="132.6" cy="157.2" r=".31" fill="none" stroke="#000" stroke-width=".63" stroke-linecap="butt"/>
<g fill="none" stroke="#000" stroke-width=".25">
<path d="M66.9 188.6v3.9M66.9 194v1.6M66.9 197.2v1.5M214 197.9v7.1M66.9 200.3v7.8M66.9 209.7v1.6M66.9 212.8v1.6M66.9 216v7.8M214 206.6v1.5M214 209.7v1.6M214 212.8v7.8M66.9 225.3v1.6"/>
<path d="M66.9 228.5v1.5M66.9 231.6v7.8M214 222.2v1.6M214 225.3v1.6M214 228.5v7.8M214 237.9v1.5M66.9 241v1.6M66.9 244.1v1.6M66.9 247.3v3.9M214 241v1.6M214 244.1v7.1"/>
</g>
<g fill="none" stroke="#000" stroke-width=".25">
<path d="M4.2 3.2h423.4v273h-423.4zM9.2 8.2h413.4v263h-413.4zM56.2 3.2v5M109.4 3.2v5M162.7 3.2v5M215.9 3.2v2.5M269.1 3.2v5M322.4 3.2v5M375.6 3.2v5M4.2 70.8h5M422.6 70.8h5M4.2 139.7h5"/>
<path d="M425.1 139.7h2.5zM4.2 208.6h5M9.2 257.5h413.4M109.4 257.5v18.7M250.6 257.5v13.7M344.5 257.5v13.7M350.6 257.5v9.1M367.9 257.5v9.1M410.9 257.5v9.1M56.2 271.2v5M162.7 271.2v5M215.9 273.7v2.5"/>
<path d="M269.1 271.2v5M322.4 271.2v5M344.6 266.6h78M364.6 266.6v4.6M375.6 271.2v5M390.6 266.6v4.6"/>
</g>
<path d="M214.5 5.7h2.8M215.9 8.2h.1M6.7 138.3v2.8M9.2 139.7h.1M422.6 139.7h.1M425.1 138.3v2.8M214.5 273.7h2.8M215.9 271.2h.1" fill="none" stroke="#000" stroke-width=".2"/>
<path d="M214.5 5.7h2.8l-1.4 2.5zM6.7 138.3l2.5 1.4-2.5 1.4zM422.6 139.7l2.5-1.4v2.8zM215.9 271.2l1.4 2.5h-2.8z" fill="#000"/>
<g font-size="5">
<text x="378.5" y="264.9">IS61810</text>
<text x="415.3" y="264.9">A</text>
</g>
<g font-size="4.7">
<text x="346.5" y="264.9">D</text>
<text x="351.8" y="264.9">1UL05</text>
</g>
<g font-size="4.2">
<text x="27.5" y="7.3">8</text>
<text x="81.4" y="7.2">7</text>
<text x="134.1" y="7.4">6</text>
<text x="188.2" y="7.4">5</text>
<text x="241.1" y="7.4">4</text>
<text x="294.5" y="7.4">3</text>
<text x="347.3" y="7.4">2</text>
<text x="400.7" y="7.2">1</text>
<text x="5.7" y="37.9">D</text>
<text x="424" y="37.9">D</text>
<text x="5.8" y="106.4">C</text>
<text x="424.1" y="106.4">C</text>
<text x="5.7" y="175.8">B</text>
<text x="5.5" y="242.3">A</text>
<text x="27.5" y="275.3">8</text>
<text x="81.4" y="275.2">7</text>
<text x="134.1" y="275.4">6</text>
<text x="188.2" y="275.4">5</text>
<text x="241.1" y="275.4">4</text>
<text x="294.5" y="275.4">3</text>
<text x="347.3" y="275.4">2</text>
</g>
<g font-size="2.9">
<text x="11.5" y="263.2">-06 THRU -08</text>
<text x="111.7" y="263.2">PREMIUM ECONOMY CLASS FRONT ROW RIGHT HAND DOUBLE SEAT GROUP</text>
<text x="111.7" y="266.5">BLOCK DIAGRAM PD</text>
</g>
<g font-size="2.3">
<text x="107.1" y="17.2">LH SEAT 1</text>
<text x="313.2" y="17.2">RH SEAT 2</text>
<text x="162.3" y="26.6">LH SEAT BACK 1</text>
<text x="373.1" y="26.6">RH SEAT BACK 2</text>
<text x="123.3" y="31.8">83</text>
<text x="129.4" y="31.8">2 PLACES</text>
<text x="155.6" y="36">138</text>
<text x="201.6" y="36">85</text>
<text x="207.8" y="36">4 PLACES</text>
<text x="243.8" y="31.3">2 PLACES</text>
<text x="259.6" y="31.3">79</text>
<text x="371.6" y="36">137</text>
<text x="86.6" y="37.6">RJM</text>
<text x="106.8" y="37.6">PCU</text>
<text x="277.6" y="37.6">RJM</text>
<text x="299.4" y="37.6">PCU</text>
<text x="171.1" y="45.8">26S</text>
<text x="171.8" y="42.9">HD</text>
<text x="179.5" y="44.4">(P2)</text>
<text x="396.5" y="45.8">26S</text>
<text x="397.3" y="42.9">HD</text>
<text x="405" y="44.4">(P2)</text>
<text x="182.7" y="52.3">(J1)</text>
<text x="408.2" y="52.3">(J1)</text>
<text x="89.7" y="58" transform="rotate(-90 89.7 58)">(6)</text>
<text x="166" y="54.8">SEAT BACK</text>
<text x="166.7" y="57.9">13.3 INCH</text>
<text x="280.7" y="58" transform="rotate(-90 280.7 58)">(6)</text>
<text x="391.4" y="54.8">SEAT BACK</text>
<text x="392.2" y="57.9">13.3 INCH</text>
<text x="66.9" y="64.9">HD</text>
<text x="109.9" y="61.1" transform="rotate(-90 109.9 61.1)">(5)</text>
<text x="123.8" y="61">AC OU</text>
<text x="143.7" y="61">55</text>
<text x="171" y="65.7">SDU</text>
<text x="302.5" y="61.1" transform="rotate(-90 302.5 61.1)">(5)</text>
<text x="333.1" y="64.9">HD</text>
<text x="396.5" y="65.7">SDU</text>
<text x="66.2" y="68">26S</text>
<text x="75.2" y="66.4">(P2)</text>
<text x="125.6" y="68">USB</text>
<text x="332.3" y="68">26S</text>
<text x="341.4" y="66.4">(P2)</text>
<text x="49.7" y="72.7" transform="rotate(-90 49.7 72.7)">VENDOR ARM</text>
<text x="63.6" y="76.7">IN ARM</text>
<text x="79.4" y="74.3">(J1)</text>
<text x="87.4" y="72.7">6R</text>
<text x="93.5" y="72.7">(P1)</text>
<text x="103.1" y="75.8">5P</text>
<text x="113.8" y="75.8">(J1)</text>
<text x="278.4" y="72.7">6R</text>
<text x="284.5" y="72.7">(P1)</text>
<text x="295.7" y="75.8">5P</text>
<text x="306.3" y="75.8">(J1)</text>
<text x="315.9" y="72.7" transform="rotate(-90 315.9 72.7)">VENDOR ARM</text>
<text x="329.7" y="76.7">IN ARM</text>
<text x="345.5" y="74.3">(J1)</text>
<text x="61.8" y="79.8">13.3 INCH</text>
<text x="87.4" y="79.8">6P</text>
<text x="93.5" y="79.6">(P12)</text>
<text x="103.2" y="80.7">5S</text>
<text x="113.8" y="80.5">(P11)</text>
<text x="167.9" y="82.7" transform="rotate(-90 167.9 82.7)">56</text>
<text x="278.4" y="79.8">6P</text>
<text x="284.5" y="79.6">(P22)</text>
<text x="295.7" y="80.7">5S</text>
<text x="306.4" y="80.5">(P21)</text>
<text x="328" y="79.8">13.3 INCH</text>
<text x="387.1" y="82.7" transform="rotate(-90 387.1 82.7)">48</text>
<text x="55.2" y="84.2" transform="rotate(-90 55.2 84.2)">76</text>
<text x="66.1" y="87.7">SDU</text>
<text x="124.1" y="87.7" transform="rotate(-90 124.1 87.7)">(5)</text>
<text x="133.5" y="87.7" transform="rotate(-90 133.5 87.7)">(5)</text>
<text x="321.4" y="84.3" transform="rotate(-90 321.4 84.3)">52</text>
<text x="332.3" y="87.7">SDU</text>
<text x="32.7" y="95.5">9</text>
<text x="39.7" y="95.5">135</text>
<text x="52.8" y="100">HD</text>
<text x="113.3" y="100.9">(P7)</text>
<text x="115.7" y="97.7">8P</text>
<text x="137.3" y="97.7">3P</text>
<text x="137.3" y="100.9">(P14)</text>
<text x="165.6" y="101.6">HD</text>
<text x="280.7" y="98.4" transform="rotate(-90 280.7 98.4)">28</text>
<text x="302.6" y="98.4" transform="rotate(-90 302.6 98.4)">28</text>
<text x="319" y="100">HD</text>
<text x="334" y="97.1">134</text>
<text x="342.7" y="97.1">9</text>
<text x="384.7" y="101.6">HD</text>
<text x="52.1" y="102.4">26P</text>
<text x="61.3" y="102.4">(P1)</text>
<text x="89.7" y="107.7" transform="rotate(-90 89.7 107.7)">36</text>
<text x="110" y="107.7" transform="rotate(-90 110 107.7)">36</text>
<text x="115.6" y="105.5">(J7)</text>
<text x="136.7" y="105.6">(J14)</text>
<text x="165" y="104">15P</text>
<text x="173.3" y="102.4">(P1)</text>
<text x="318.2" y="102.4">26P</text>
<text x="327.5" y="102.4">(P1)</text>
<text x="384.2" y="104">15P</text>
<text x="392.5" y="102.4">(P1)</text>
<text x="52.1" y="108.9">26S</text>
<text x="52.8" y="111.3">HD</text>
<text x="60.6" y="110.3">(J110)</text>
<text x="117.2" y="108.7">8R</text>
<text x="136.9" y="108.7">3R</text>
<text x="165" y="110.5">15S</text>
<text x="165.6" y="112.9">HD</text>
<text x="173.3" y="111.8">(J10)</text>
<text x="318.2" y="108.9">26S</text>
<text x="319" y="111.3">HD</text>
<text x="326.4" y="110.3">(J120)</text>
<text x="384.2" y="110.5">15S</text>
<text x="384.7" y="112.9">HD</text>
<text x="392.5" y="111.8">(J20)</text>
<text x="426" y="122.1" transform="rotate(-90 426 122.1)">09:21 JKI</text>
<text x="42.7" y="129.5" transform="rotate(-90 42.7 129.5)">12</text>
<text x="55.2" y="129.7" transform="rotate(-90 55.2 129.7)">24</text>
<text x="110.1" y="128.4">124</text>
<text x="124.1" y="126.6" transform="rotate(-90 124.1 126.6)">40</text>
<text x="133.5" y="126.6" transform="rotate(-90 133.5 126.6)">24</text>
<text x="164.8" y="129.7" transform="rotate(-90 164.8 129.7)">68</text>
<text x="215" y="129.9">32</text>
<text x="348" y="129.9">44</text>
<text x="426" y="136.6" transform="rotate(-90 426 136.6)">04/27/23</text>
<text x="324.5" y="139.1" transform="rotate(-90 324.5 139.1)">24</text>
<text x="390.2" y="139.1" transform="rotate(-90 390.2 139.1)">24</text>
<text x="78.9" y="144">145</text>
<text x="68.4" y="161.9">(P1)</text>
<text x="76.3" y="161.9">(J1)</text>
<text x="130.7" y="161.3">10</text>
<text x="139.8" y="158.1">20</text>
<text x="32.4" y="167.4">SWITCH</text>
<text x="34.7" y="164.4">HPS</text>
<text x="51.8" y="165.9">(8)</text>
<text x="94.4" y="165.9">56</text>
<text x="70" y="169.7">2P</text>
<text x="76.3" y="169.8">2S</text>
<text x="69.5" y="175.3">126</text>
<text x="149.1" y="177.6">62P</text>
<text x="149.9" y="175.2">HD</text>
<text x="157.6" y="176">(P4)</text>
<text x="180.6" y="177.6">15P</text>
<text x="188.9" y="176">(P5)</text>
<text x="150.1" y="184.7">J4</text>
<text x="181.5" y="184.7">J5</text>
<text x="204.8" y="183.2">73</text>
<text x="164.7" y="189.4">HPS</text>
<text x="75.9" y="195.7">MOUNTED</text>
<text x="142.9" y="197.4">RED</text>
<text x="144.3" y="194.1">J1</text>
<text x="164.9" y="197.4">BLU</text>
<text x="165.8" y="194.1">J2</text>
<text x="186.8" y="197.3">YEL</text>
<text x="187.7" y="194.1">J3</text>
<text x="135.6" y="202.6">(P1)</text>
<text x="143.1" y="202.7">RED</text>
<text x="165.1" y="202.7">BLU</text>
<text x="171.7" y="202.6">(P2)</text>
<text x="296.5" y="202.6">15S</text>
<text x="297.1" y="200.2">HD</text>
<text x="304.8" y="201.1">(J2)</text>
<text x="44.8" y="209.8">PWR IN</text>
<text x="62.2" y="205.8" transform="rotate(-90 62.2 205.8)">(J1)</text>
<text x="65.3" y="205.8" transform="rotate(-90 65.3 205.8)">EN4165-P</text>
<text x="127.3" y="205.8">EN4165-S</text>
<text x="171.7" y="206">EN4165-P</text>
<text x="186.6" y="205.1">CAP</text>
<text x="291" y="209.3">AUDIO OUT</text>
<text x="42.9" y="212.9">AND DATA</text>
<text x="63" y="212.5" transform="rotate(-90 63 212.5)">RED</text>
<text x="106.9" y="211.3">32</text>
<text x="204.8" y="211.3">57</text>
<text x="283.8" y="212.4">M/W RD-FP1424 (P2)</text>
<text x="48.8" y="220.7">GROUND</text>
<text x="75.8" y="219.2">12</text>
<text x="122.7" y="219.2">167</text>
<text x="283.4" y="216">FEED AFT TO SEAT PE</text>
<text x="52.8" y="223.1">STUD</text>
<text x="70.5" y="227">(P2)</text>
<text x="141.5" y="228.6">106</text>
<text x="42.9" y="238">AND DATA</text>
<text x="43.7" y="234.8">PWR OUT</text>
<text x="63" y="237.4" transform="rotate(-90 63 237.4)">BLU</text>
<text x="125.7" y="236.4">32</text>
<text x="62.2" y="245" transform="rotate(-90 62.2 245)">(J2)</text>
<text x="65.3" y="253.3" transform="rotate(-90 65.3 253.3)">EN4165-S</text>
<text x="354.3" y="269.9">NONE</text>
<text x="372" y="269.9">BricsCAD</text>
<text x="403.4" y="269.9">17 OF 43</text>
<text x="426" y="275.2" transform="rotate(-90 426 275.2)">F:\ACAD\EAD\B777-300\AEK77312\Seats\IS61810\IS61810_017</text>
</g>
<g font-size="1.7">
<text x="10.1" y="259.7">CONFIG/EFF</text>
<text x="110.3" y="259.7">SHEET TITLE</text>
<text x="251.5" y="259.8">THE INFORMATION CONTAINED HEREIN IS CONFIDENTIAL AND PROPRIETARY TO PANASONIC</text>
<text x="251.5" y="261.9">AVIONICS CORPORATION AND SHALL NOT BE REPRODUCED OR DISCLOSED IN WHOLE OR IN</text>
<text x="251.5" y="264">PART OR USED FOR ANY DESIGN, MANUFACTURE OR OTHERWISE EXCEPT WHEN SUCH USER</text>
<text x="345.4" y="259.2">SIZE</text>
<text x="351.5" y="259.2">CAGE CODE</text>
<text x="368.8" y="259.2">DRAWING NUMBER</text>
<text x="411.8" y="259.2">REV.</text>
<text x="251.5" y="266">POSSESSES DIRECT, WRITTEN AUTHORIZATION FROM PANASONIC AVIONICS CORPORATION.</text>
<text x="251.5" y="268.1">THIS TECHNOLOGY WAS EXPORTED FROM THE U.S. IN ACCORDANCE WITH THE EXPORT</text>
<text x="345.4" y="268.8">SCALE</text>
<text x="391.5" y="268.8">SHEET</text>
<text x="9.2" y="275.2">MARCH 2022</text>
<text x="9.2" y="273.5">BKADES0056</text>
<text x="251.5" y="270.2">ADMINISTRATION REGULATIONS. DIVERSION CONTRARY TO U.S. LAW IS PROHIBITED.</text>
<text x="378.7" y="273.5">COMPUTER GENERATED DRAWING</text>
<text x="378.7" y="275.2">DO NOT CHANGE MANUALLY</text>
</g>
<g font-size=".9">
<text x="171.7" y="62">-</text>
<text x="174.3" y="62">+</text>
<text x="397.1" y="62">-</text>
<text x="399.8" y="62">+</text>
<text x="66.8" y="83.9">-</text>
<text x="69.4" y="83.9">+</text>
<text x="333" y="83.9">-</text>
<text x="335.6" y="83.9">+</text>
</g>
</svg>
